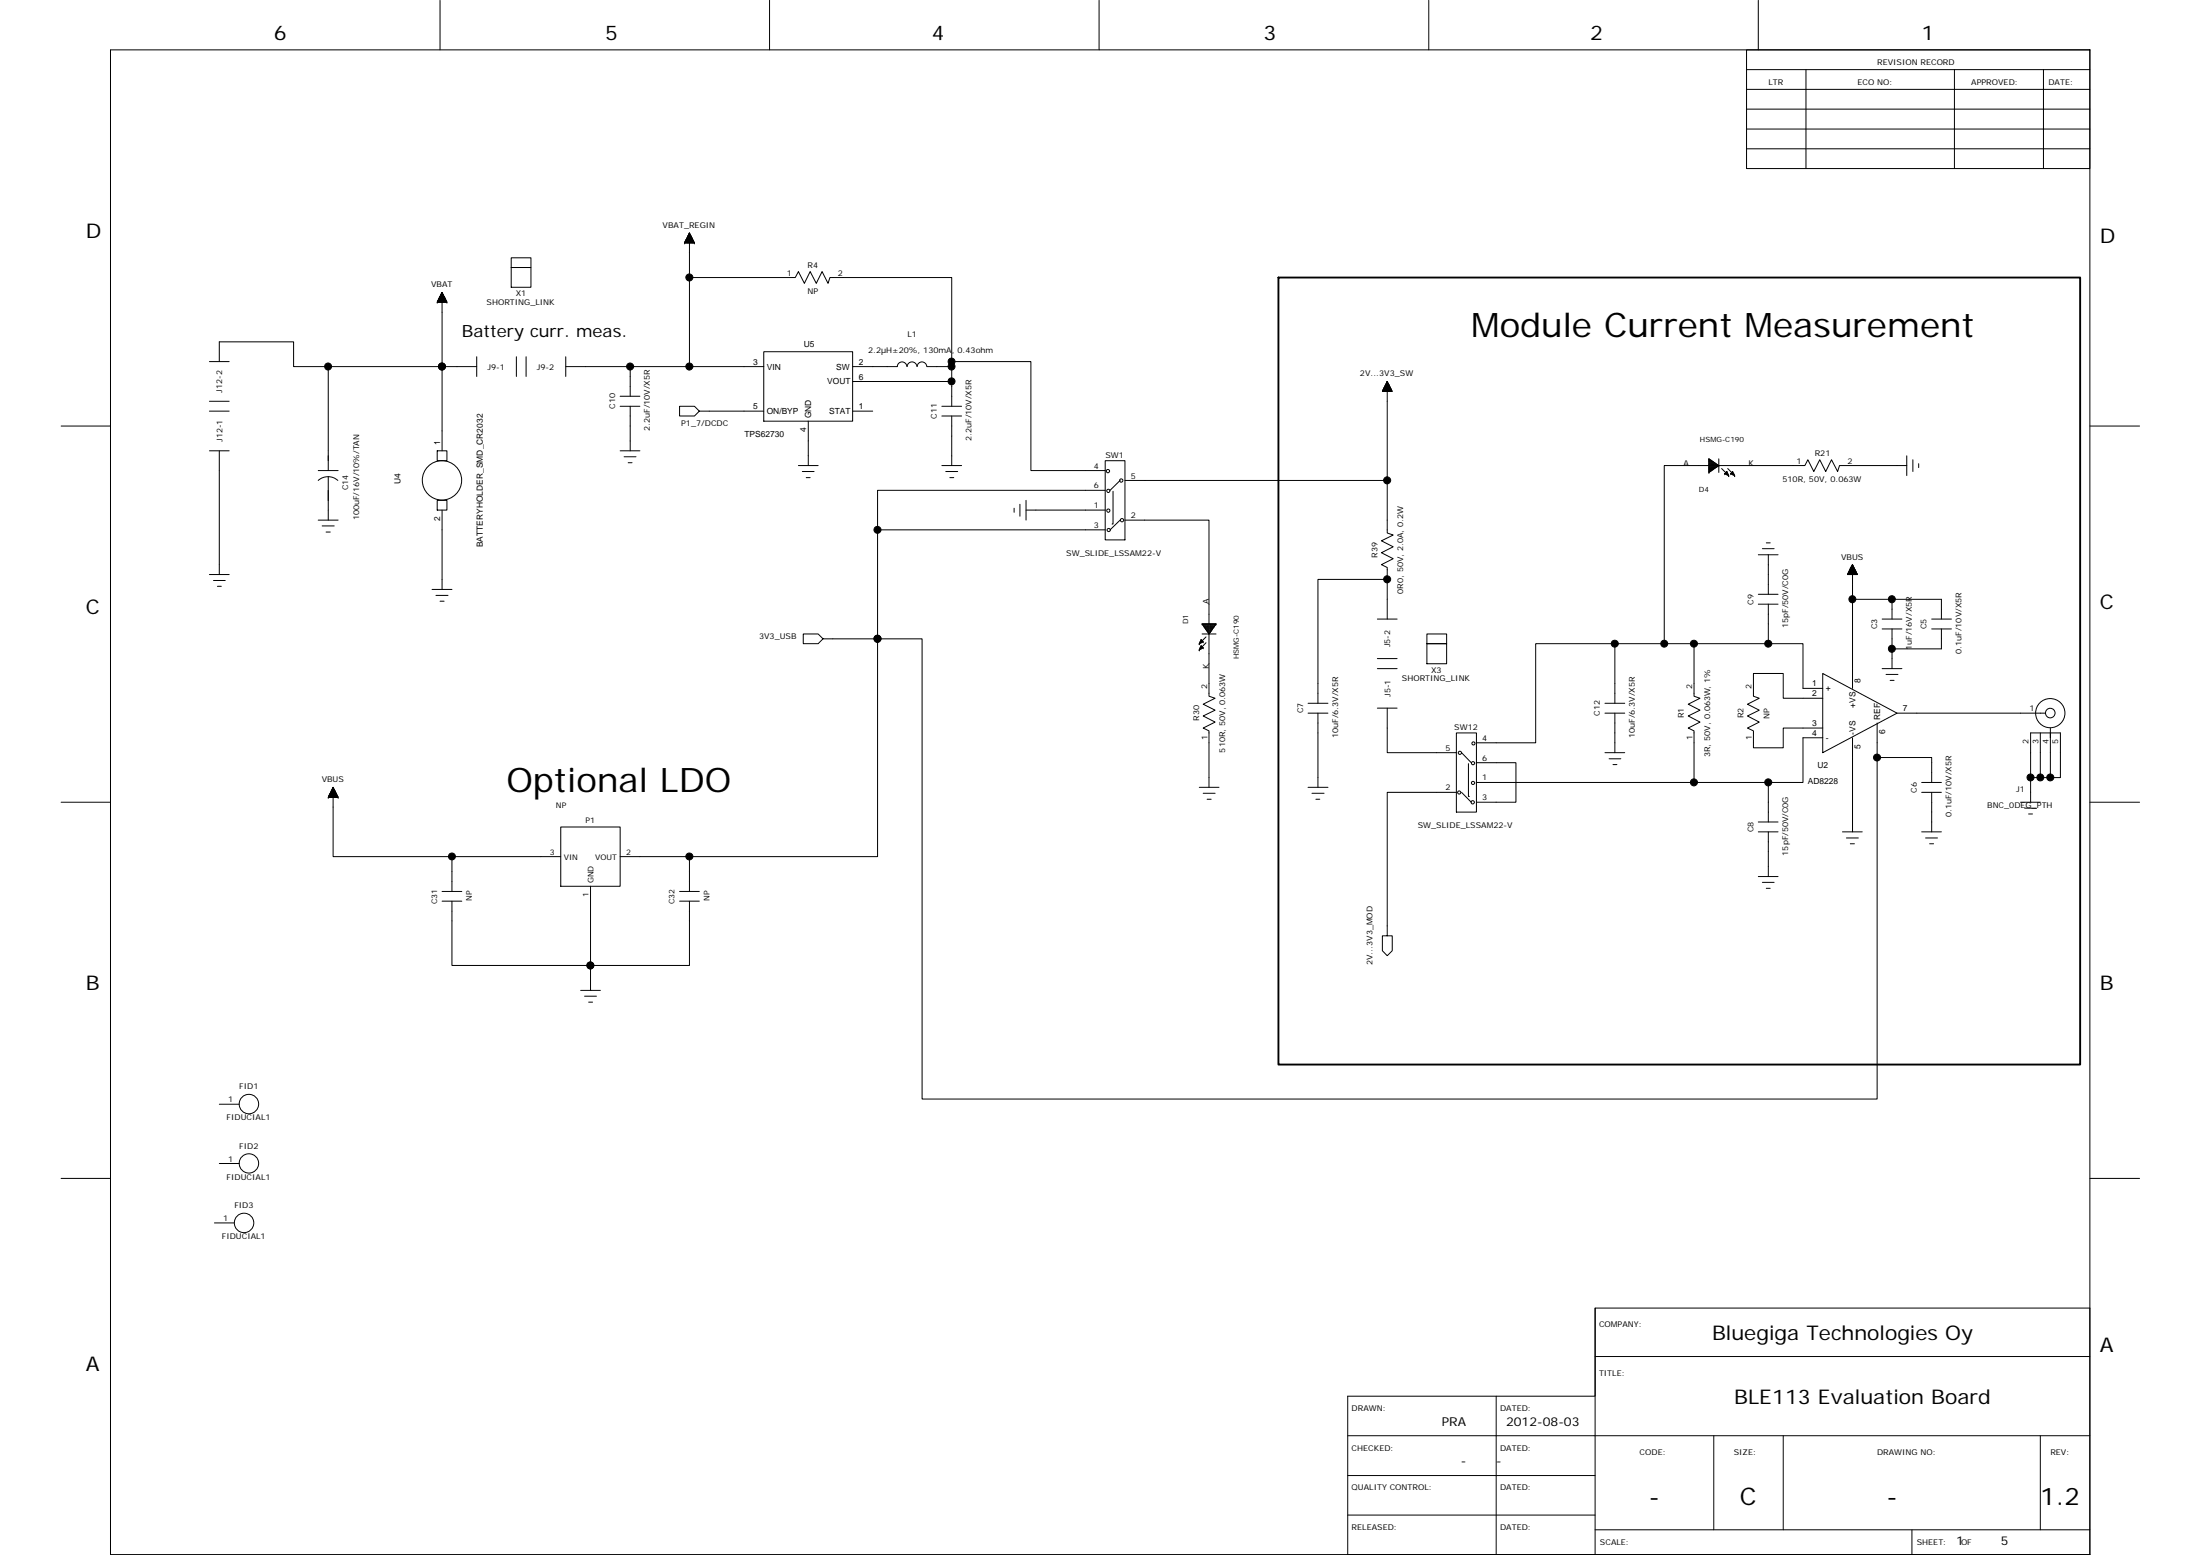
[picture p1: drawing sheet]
<svg xmlns="http://www.w3.org/2000/svg" width="297mm" height="210mm" viewBox="0 0 297 210" stroke-linecap="round" stroke-linejoin="round" font-family="sans-serif">
<g fill="none" stroke="#000" stroke-width=".14">
<path d="M14.9 6.7h267.3v203.1h-267.3zM59.4 0v6.7M103.9 0v6.7M148.4 0v6.7M192.9 0v6.7M235.8 6.7h46.4v16.1h-46.4zM235.8 14.7h46.4M235.8 9.4h46.4M235.8 12.1h46.4M235.8 17.4h46.4M237.4 0v6.7M243.8 9.4v13.4"/>
<path d="M263.9 9.4v13.4M275.9 9.4v13.4M59.5 39.9v.9M59.5 40h.4M59.5 39.9h.4M59.5 39.8v1M59.5 39.8h.3M59.6 39.7v1.1M59.6 39.8h.2M59.6 39.7h.2M59.6 39.6h.1M59.7 39.5v1.3"/>
<path d="M59.7 39.5h.1M59.7 39.5l.6 1.3h-1.3l.7-1.3v10M59.7 39.6h-.1v1.2M59.7 39.6v1.2M59.8 39.7v1.1M59.9 39.8v1M59.9 40v.8M69 36.1h2.7v2.7h-2.7zM69 34.8h2.7v1.3h-2.7zM92.4 32.8h.1M92.5 32.8h1.2M92.5 32.7h1.2"/>
<path d="M92.5 32.5v.3M92.5 32.6h1.1M92.6 32.5h1M92.6 32.3v.5M92.6 32.4h.9v.4M92.6 32.3h.9M92.7 32.2v.6M92.7 32.3h.8v.5M92.7 32.2h.8M92.7 32.2h.7M92.8 32h.6v.8M92.9 31.9v.9"/>
<path d="M92.9 32h.4M92.9 31.9h.4M92.9 31.8v1M92.9 31.8h.4M93 31.7v1.1M93 31.8h.2M93 31.7h.2M93 31.5v1.3M93 31.6h.2M93 31.6h.1M93.1 31.5v1.3M93.1 31.5h.1"/>
<path d="M93.1 31.5l.7 1.3h-1.4l.7-1.3v18M93.1 37.5h14.3l.4-.8 .8 1.5 .8-1.5 .8 1.5 .8-1.5 .8 1.5 .3-.7h16.4v11.3M93.2 31.6v1.2M93.2 31.7v1.1M93.3 31.8v1M93.3 31.9v.9M93.4 32h-.6v.8M93.4 32.1h-.6l-.1 .7M93.4 32.1v.7M93.6 32.4h-1v.4M93.6 32.5v.3M93.6 32.6v.2"/>
<path d="M93.7 32.6h-1.2v.2M93.7 32.7v.1M93.8 32.8h.1M235.8 20.1h46.4M8.3 57.5h6.6M28.3 55.5h2.6M28.3 54.2h2.6M28.3 48.8h2.6M29.6 48.8v-2.7h10v3.4h4.7M59 40.8h.1M59.1 40.8h1.2M59.1 40.7v.1"/>
<path d="M59.1 40.7h1.2M59.1 40.6v.2M59.1 40.6h1.1v.2M59.2 40.6h1M59.2 40.5v.3M59.2 40.5h1v.3M59.2 40.5h1M59.2 40.3v.5M59.2 40.4h.9M59.2 40.3h.9M59.3 40.2v.6M59.3 40.3h.8v.5"/>
<path d="M59.3 40.2h.8M59.3 40.2h.7v.6M59.4 40v.8M59.4 40.1h.6M59.4 40h.6M59.7 49.5h-15.4v14M59.7 49.5h.1M60 40v.8M60 40.1h-.7v.7M60.1 40.4v.4M60.3 40.7v.1M60.3 40.8h.1"/>
<path d="M64.4 49.5h-4.7v11.4M64.4 48.2v2.6M69.7 48.2v2.6M71 48.2v2.6M76.4 49.5h8.7v4M76.4 48.2v2.6M83.7 54.8h2.7M83.7 53.5h2.7M85.1 54.8v6.1M85.1 49.5h18M94.4 55.5l-.6-.7h-2v1.4h2l.6-.7h8.7M103.1 47.5h12v9.4h-12z"/>
<path d="M109.1 56.9v5.9M115.1 49.5h6.1M115.1 55.5h2.7M121.2 49.5a.65 .65 0 0 1 .6-.6 .65 .65 0 0 1 .6 .6M122.5 49.5a.66 .66 0 0 1 .6-.6 .66 .66 0 0 1 .7 .6M123.8 49.5a.65 .65 0 0 1 .7-.6 .65 .65 0 0 1 .6 .6M127.2 54.8h2.6M127.2 56.2h2.6M128.5 51.5h-13.4M128.5 49.5h-3.3M128.5 48.8h10.7v14.7h10M128.5 48.8v6"/>
<path d="M128.5 56.2v6.6M186.7 52.8h1.2M186.7 52.6v.2M186.7 52.7h1.2v.1M186.7 52.6h1.2M186.8 52.5v.3M186.8 52.6h1M186.8 52.5h1M186.8 52.4v.4M186.8 52.4h.9M186.9 52.3v.5M186.9 52.4h.8"/>
<path d="M186.9 52.3h.8M186.9 52.2v.6M187 52.2h.7M187 52.1v.7M187 52.2h.6M187 52.1h.6M187 52v.8M187 52h.6M187.1 52h.5M187.1 51.9v.9M187.1 51.9h.4M187.2 51.8h.3"/>
<path d="M187.2 51.8h.2M187.2 51.5v1.3M187.2 51.6h.1M187.3 51.6v1.2M187.3 51.5v1.3M187.3 51.5h.1M187.3 51.5l.7 1.3h-1.4l.7-1.3v20.4l.8 .3-1.6 .8 1.6 .8-1.6 .8 1.6 .8-1.6 .8 .8 .4v1.6M187.4 51.7h-.2v1.1M187.4 51.7v1.1M187.4 51.8h-.2v1M187.5 51.8v1M187.5 51.9v.9"/>
<path d="M187.6 52v.8M187.6 52.1v.7M187.7 52.3v.5M187.8 52.5v.3M187.8 52.6v.2M282.2 57.5h6.7M28.3 60.9h2.6M28.3 77.6h2.6M28.8 78.4h1.6M29.4 79.1h.5M29.6 60.9v16.7M43 70.2h2.7"/>
<path d="M43 64.9a1.98 1.98 0 0 1 2.6 0M43 63.5h2.7M43.5 71h1.6M44 71.8h.6M44.3 64.3v5.9M58.3 79.6h2.7M59 60.9h1.3v1.3h-1.3zM59 67.5h1.3v1.4h-1.3zM59.7 68.9v10.7M83.7 60.9h2.7M84.3 61.7h1.6M84.8 62.5h.5"/>
<path d="M107.8 62.8h2.7M108.3 63.6h1.6M108.9 64.5h.5M118.5 71.5v14.7h6v62.2h128.9v-46.1M118.5 71.5h30.7M127.2 62.8h2.6M127.7 63.6h1.6M128.2 64.5h.6M136.9 68.6v.6M137.7 68.1v1.6M138.5 68.9h10.7M138.5 67.5v2.7"/>
<path d="M149.2 62.2h2.7v10.7h-2.7zM149.2 66.2h-30.7v5.3M149.5 66.1h.3v.3l-.2 .1-.1-.1zM149.5 68.8h.3v.3l-.2 .1-.1-.1zM149.5 71.4h.4v.1v.2h-.4zM150.3 66.3v4.4h-.1M151.2 64.9l-1.3 1.3M151.2 70.2l-1.3 1.3M151.9 70.2h11.3v23.8l.9 .3-1.6 .8 1.6 .8-1.6 .7 1.6 .9-1.6 .8 .7 .4v7.6M187.3 64.9h-35.4M230.7 63.8h.1M230.7 61.9h.1"/>
<path d="M230.7 63.5h.4M230.7 63.6h.2M230.7 63.4h.6M230.7 63.2h.8M230.7 63.1h1M230.7 63h1.2M230.7 62.7h1.2M230.7 62.6h1M230.7 62.5h.8M230.7 62.3h.6M230.7 62.2h.4M230.7 62.1h.2"/>
<path d="M230.7 61.9v1.9M230.7 61.9l1.4 .9-1.4 1zM230.9 62v1.7M231 62.1v1.5M231.1 62.2v1.3M231.3 62.3v1.1M231.4 62.4v.9M231.5 62.5v.7M231.7 62.6v.5M231.8 62.7v.4M231.9 62.8v.1M232.1 62.8h.1"/>
<path d="M232.1 61.9v1.9M232.4 63.2l.9 .9M232.9 63.9h.1M232.9 63.9h.4v.2M233.1 64.1h.2M233.1 63.6v.5M233.1 63.6h.1M233.1 63.6l.3 .6-.5-.3zM233.2 63.8h-.2v.2M233.3 63.2l.8 .9M233.4 64.2h.1M233.7 63.9h.1"/>
<path d="M233.7 63.9h.4v.2M233.9 64.1h.2M233.9 63.6h.1M233.9 63.6v.5M233.9 63.6l.3 .6-.5-.3zM234 63.8h-.2v.2M234.2 64.2h.1M237.4 74.9h2.7M238 74.1h1.5M238.5 73.3h.5M238.8 74.9v5.3M249.4 77.6h1.4"/>
<path d="M249.5 77.5v.1M249.5 77.5l1.3 .1M249.5 77.4h1.2M249.5 77.4v.2M249.5 77.4h1.2v.2M249.6 77.3h1.1M249.6 77.3v.3M249.6 77.3h1.1v.3M249.6 77.2h1M249.6 77.6v-.4h1v.4M249.7 77.1h.9M249.7 77.6v-.5h.8v.5"/>
<path d="M249.7 77h.8M249.7 77h.8v.6M249.8 76.8v.8M249.8 76.9h.6v.7M249.8 76.8h.6M249.8 76.7v.9M249.8 76.8h.6v.8M249.9 76.7h.4M249.9 76.6v1M249.9 76.6h.4v1M249.9 76.6h.4M250 76.5v1.1"/>
<path d="M250 76.5h.3v1.1M250 76.5h.2M250 76.4v1.2M250 76.4h.2v1.2M250 76.4h.2M250.1 76.3v1.3M250.1 76.3h.1v1.3M250.1 76.3h.1M250.1 76.2v1.4M250.1 76.2h.1M250.1 76.2l.7 1.4h-1.4l.7-1.4v16.7M250.5 76.9h-.7l-.1 .7"/>
<path d="M257.4 61.5v2.7M257.4 62.8h-9l-.3 .8-.8-1.5-.8 1.5-.8-1.5-.8 1.5-.8-1.5-.4 .7h-19v24.1M258.3 62.1v1.5M259.1 62.6v.5M58.9 80.4h1.6M59.4 81.2h.6M111.1 86.2l-.6-.6h-2v1.3h2l.6-.7h7.4v29.4h-25.4v4.7M161.9 86.9h.1M161.9 87.7h.1M162 86.6v.2M162 86.6h.5M162 87.4v.2"/>
<path d="M162 87.4h.5M162.1 86.5h.2v.2M162.1 87.3h.2v.2M162.2 86.4v.4h-.2M162.2 86.4h.1M162.2 86.4l.3 .2-.6 .3zM162.2 87.2v.4h-.2M162.2 87.2h.1M162.2 87.2l.3 .2-.6 .3zM162.3 85.6h1.9M162.3 84.2h1.9l-1 1.4zM162.3 84.2h.1"/>
<path d="M162.3 84.2h1.9M162.4 84.3h1.7M162.5 86.6h.1M162.5 87.4h.1M162.5 84.2v.3M162.5 84.5h1.5M162.6 84.2v.4h1.3M162.7 84.8h1.1M162.7 84.2v.6M162.8 84.9h.9M162.8 86l-.8 .8M162.8 86.8l-.8 .8"/>
<path d="M162.8 84.2v.8M162.9 85h.7M163 85.2h.6M163 84.2v1M163.1 85.3h.3M163.1 84.2v1.2M163.1 85.4h.2M163.4 84.2v1.2M163.5 84.2v1M163.7 84.2v.8M163.8 84.2v.6M163.9 84.2v.4"/>
<path d="M164.1 84.2v.2M164.2 84.2h.1M176.6 96.3h2.7M176.6 94.9h2.7M177.9 96.3v10M186 90.3h2.6M186 95.6h2.6M186 83.6h2.6M186 88.9h2.6M187.3 95.6v6h9.3M187.3 83.6v-5.4h-9.4v16.7M192.7 86.9h2.6v2.7h-2.6z"/>
<path d="M192.7 85.6h2.6v1.3h-2.6zM196.6 98.9h2.7v10.7h-2.7zM216.7 96.3h2.7M216.7 94.9h2.7M218 86.9h-10.7v13.4h-8M218 96.3v5.3M224.7 86.9h4M224.7 86.9h-6.7v8M237.4 81.6h2.7M237.4 80.2h2.7M238.8 86.9h-10.1v7.1l.8 .3-1.6 .8 1.6 .8-1.6 .7 1.6 .9-1.6 .8 .8 .4v6.9h10.1M238.8 86.9h4.6v6h2.7"/>
<path d="M238.8 81.6v5.3M246.1 90.9l10 5.4-10 5.3zM246.1 94.3h-5.3v-3.4h-4.1v3.1l.8 .3-1.6 .8 1.6 .8-1.6 .7 1.6 .9-1.6 .8 .8 .4v2.2h4.1v-2.6h5.3M246.1 99.6h-2.7v6h-4.6M250.1 99.6v12.7M250.1 80.9h12v2.7M253.4 97.6v4.7M254.1 90.3h2.7M254.1 84.9h2.7M254.1 83.6h2.7M254.7 91h1.6M255.2 91.8h.5"/>
<path d="M255.5 80.9v2.7M255.5 84.9v5.4M255.5 80.9h.1M256.1 96.3h20.1M260.8 84.9h2.7M260.8 83.6h2.7M262.1 84.9v2.7h-6.6M275.5 98.9v6.1M276.8 98.3v6.7M8.3 108.3h6.6M44.3 107.6h.1M44.3 107.6h1.3"/>
<path d="M44.4 107.5v.1M44.4 107.5h1.2v.1M44.4 107.5h1.1M44.4 107.4v.2M44.4 107.4h1.1v.2M44.4 107.4h1.1M44.5 107.3v.3M44.5 107.3h1v.3M44.5 107.3h1M44.5 107.2h.9v.4M44.6 107.1v.5M44.6 107.1h.8"/>
<path d="M44.6 107.1h.8v.5M44.6 107v.6M44.6 107h.7M44.7 107h.6M44.7 106.8v.8M44.7 106.9h.6M44.7 106.8h.6M44.7 106.8h.5M44.7 106.7v.9M44.8 106.7h.4M44.8 106.7h.4v.9M44.8 106.6v1"/>
<path d="M44.8 106.6h.3M44.8 106.6h.3v1M44.8 106.5v1.1M44.9 106.5h.2M44.9 106.5h.1M44.9 106.4v1.2M44.9 106.4h.1M45 106.4h.1M45 106.3v1.3M45 106.3h.1M45 106.3l.7 1.3h-1.4l.7-1.3v9.3h16M45 106.4v1.2"/>
<path d="M45.2 106.8v.8M45.3 106.9v.7M45.3 107v.6M45.4 107.2h-.9v.4M45.7 107.6h.1M61 115.6h14.7M61 115.6v4.7M75.7 111.6h8v8h-8zM79.7 119.6v14.1M93.1 115.6h-9.4M161.9 106.3h2.7M162.5 107.1h1.6"/>
<path d="M163 107.9h.5M176.6 106.3h2.7M177.1 107.1h1.7M177.7 107.9h.5M196.6 107h-9.3v19.3h-.7v2l.7 .7 .7-.7v-2h-.7M196.9 101.5h.4v.1v.2h-.4zM197.3 101.6l1.3 1.4M197.3 107l1.3 1.3M198.3 103.1v4.4h.1M198.7 105.5h.3l.1 .2-.1 .1h-.3zM198.7 102.9h.3l.1 .1-.1 .2h-.3zM199.3 103h5.4v5.3h-5.4"/>
<path d="M216.7 101.6h2.7M217.3 102.4h1.5M217.8 103.2h.5M228.7 105.6h-29.4M237.4 118.3h2.7M237.4 112.3h2.7M237.4 111h2.7M238 119.1h1.5M238.5 119.9h.5M238.8 105.6v5.4M238.8 112.3v6M248.8 112.3h2.6"/>
<path d="M249.3 113.1h1.6M249.8 113.9h.6M253.4 102.3h7.4v3.3M259.5 112.3h2.6M259.5 107h2.6M259.5 105.6h2.6M260 113.1h1.6M260.5 113.9h.6M260.8 107v5.3M272.8 108.3h2.7M273.4 109.1h1.6M273.9 109.9h.5"/>
<path d="M274.2 105h1.3M275.5 105h2.7v-6.1h-4v9.4M282.2 108.3h6.7M59.7 121.6h2.7M59.7 120.3h2.7M61 121.6v8.7h18.7M78.4 133.7h2.7M78.9 134.5h1.6M79.5 135.3h.5M79.7 130.3h.1M91.8 121.6h2.6M91.8 120.3h2.6"/>
<path d="M93.1 121.6v8.7h-13.4M8.3 159.1h6.6M29.6 149.1h2.7M29.6 157.1h2.7M282.2 159.1h6.7M29 165.1h2.6M215.4 176.6v33.2M282.2 176.6h-66.8v11.9h-33.4v21.3M182 193.8h100.2M182 199.2h33.4M202 188.5v21.3M215.4 183.1h66.8"/>
<path d="M231.4 193.8v12.7M240.8 193.8v12.7M275.5 193.8v12.7M182 204.5h33.4M215.4 206.5h66.8M258.1 206.5v3.3"/>
<circle cx="59.7" cy="64.8" r="2.66"/>
<circle cx="149.6" cy="63.6" r=".22"/>
<circle cx="151.4" cy="64.9" r=".22"/>
<circle cx="151.5" cy="70.2" r=".22"/>
<circle cx="276.8" cy="96.3" r=".65"/>
<circle cx="276.8" cy="96.3" r="1.98"/>
<circle cx="197" cy="107" r=".21"/>
<circle cx="198.8" cy="108.3" r=".22"/>
<circle cx="198.9" cy="100.4" r=".21"/>
<circle cx="33.6" cy="149" r="1.31"/>
<circle cx="33.6" cy="157" r="1.31"/>
<circle cx="33" cy="165.1" r="1.31"/>
</g>
<path d="M172.6 37.5h108.3v106.2h-108.3z" fill="none" stroke="#000" stroke-width=".25"/>
<g fill="#000" stroke="#000" stroke-width=".14">
<circle cx="93.1" cy="37.5" r=".48"/>
<circle cx="44.3" cy="49.5" r=".47"/>
<circle cx="59.7" cy="49.5" r=".48"/>
<circle cx="85.1" cy="49.5" r=".48"/>
<circle cx="93.1" cy="49.5" r=".48"/>
<circle cx="128.5" cy="49.5" r=".47"/>
<circle cx="128.5" cy="48.8" r=".47"/>
<circle cx="128.5" cy="51.5" r=".47"/>
<circle cx="118.5" cy="71.5" r=".47"/>
<circle cx="187.3" cy="78.2" r=".48"/>
<circle cx="187.3" cy="64.8" r=".48"/>
<circle cx="118.5" cy="86.2" r=".48"/>
<circle cx="218" cy="86.9" r=".47"/>
<circle cx="224.7" cy="86.9" r=".47"/>
<circle cx="228.7" cy="86.9" r=".47"/>
<circle cx="238.7" cy="86.9" r=".47"/>
<circle cx="250.1" cy="80.9" r=".47"/>
<circle cx="255.4" cy="87.6" r=".47"/>
<circle cx="255.4" cy="80.9" r=".47"/>
<circle cx="61" cy="115.6" r=".47"/>
<circle cx="93.1" cy="115.6" r=".47"/>
<circle cx="228.7" cy="105.6" r=".48"/>
<circle cx="238.7" cy="105.6" r=".48"/>
<circle cx="253.4" cy="102.3" r=".47"/>
<circle cx="274.2" cy="104.9" r=".47"/>
<circle cx="275.5" cy="104.9" r=".47"/>
<circle cx="276.8" cy="104.9" r=".47"/>
<circle cx="79.7" cy="130.3" r=".47"/>
</g>
<g font-size="4.6">
<text x="198.6" y="45.5">Module Current Measurement</text>
<text x="68.4" y="107">Optional LDO</text>
</g>
<g font-size="3.3">
<text x="222.6" y="203.1">-</text>
<text x="234.9" y="203.1">C</text>
<text x="254.7" y="203.1">-</text>
<text x="275.5" y="203.1">1.2</text>
</g>
<g font-size="2.7">
<text x="37" y="5.4">6</text>
<text x="81.7" y="5.4">5</text>
<text x="125.8" y="5.4">4</text>
<text x="170.6" y="5.4">3</text>
<text x="214.7" y="5.4">2</text>
<text x="259.5" y="5.4">1</text>
<text x="11.6" y="32.1">D</text>
<text x="283.5" y="32.8">D</text>
<text x="11.6" y="82.9">C</text>
<text x="283.5" y="82.2">C</text>
<text x="11.6" y="133.7">B</text>
<text x="283.5" y="133.7">B</text>
<text x="11.6" y="185.1">A</text>
<text x="231.2" y="180.8">Bluegiga Technologies Oy</text>
<text x="283.5" y="182.5">A</text>
<text x="234.1" y="189.5">BLE113 Evaluation Board</text>
</g>
<text font-size="2.3" x="62.4" y="45.5">Battery curr. meas.</text>
<g font-size="1.7">
<text x="194.7" y="192.4">PRA</text>
<text x="197.2" y="197.8">-</text>
<text x="203.3" y="192.4">2012-08-03</text>
</g>
<g font-size="1.6">
<text x="202" y="197.8">-</text>
<text x="264.1" y="208.5">1</text>
<text x="270.1" y="208.5">5</text>
</g>
<g font-size="1.1">
<text x="238.8" y="11.4">LTR</text>
<text x="250.8" y="11.4">ECO NO:</text>
<text x="253.4" y="8.7">REVISION RECORD</text>
<text x="266.1" y="11.4">APPROVED:</text>
<text x="276.6" y="11.4">DATE:</text>
<text x="89.5" y="30.8">VBAT_REGIN</text>
<text x="58.2" y="38.8">VBAT</text>
<text x="65.7" y="41.1">SHORTING_LINK</text>
<text x="69.6" y="40">X1</text>
<text x="106.2" y="37.2">1</text>
<text x="109" y="36.1">R4</text>
<text x="109" y="39.6">NP</text>
<text x="113.1" y="37.2">2</text>
<text x="108.5" y="46.8">U5</text>
<text x="117.2" y="47.7">2.2µH±20%, 130mA, 0.43ohm</text>
<text x="122.5" y="45.5">L1</text>
<text x="30" y="53" transform="rotate(-90 30 53)">J12-2</text>
<text x="65.8" y="50">J9-1</text>
<text x="72.5" y="49.9">J9-2</text>
<text x="101.7" y="49.2">3</text>
<text x="103.5" y="49.9">VIN</text>
<text x="111.7" y="51.9">VOUT</text>
<text x="112.9" y="49.9">SW</text>
<text x="115.9" y="49.2">2</text>
<text x="115.9" y="51.2">6</text>
<text x="183.6" y="50.8">2V...3V3_SW</text>
<text x="30.1" y="59.7" transform="rotate(-90 30.1 59.7)">J12-1</text>
<text x="83.1" y="55.2" transform="rotate(-90 83.1 55.2)">C10</text>
<text x="87.8" y="58.2" transform="rotate(-90 87.8 58.2)">2.2uF/10V/X5R</text>
<text x="92" y="57.5">P1_7/DCDC</text>
<text x="100.5" y="59">TPS62730</text>
<text x="101.7" y="55.2">5</text>
<text x="103.5" y="55.9">ON/BYP</text>
<text x="108.9" y="58.3" transform="rotate(-90 108.9 58.3)">4</text>
<text x="109.5" y="56.5" transform="rotate(-90 109.5 56.5)">GND</text>
<text x="111.9" y="55.9">STAT</text>
<text x="115.9" y="55.2">1</text>
<text x="126.5" y="56.6" transform="rotate(-90 126.5 56.6)">C11</text>
<text x="131.2" y="59.5" transform="rotate(-90 131.2 59.5)">2.2uF/10V/X5R</text>
<text x="54.1" y="65.3" transform="rotate(-90 54.1 65.3)">U4</text>
<text x="59.4" y="60" transform="rotate(-90 59.4 60)">1</text>
<text x="147.7" y="65.9">6</text>
<text x="147.7" y="63.2">4</text>
<text x="149.3" y="61.8">SW1</text>
<text x="152.7" y="64.6">5</text>
<text x="227.3" y="62.8">A</text>
<text x="236.1" y="62.8">K</text>
<text x="240.7" y="65">510R, 50V, 0.063W</text>
<text x="242.5" y="62.6">1</text>
<text x="245" y="61.5">R21</text>
<text x="249.4" y="62.6">2</text>
<text x="47" y="66.2" transform="rotate(-90 47 66.2)">C14</text>
<text x="48.5" y="70.2" transform="rotate(-90 48.5 70.2)">100uF/16V/10%/TAN</text>
<text x="59.4" y="70.3" transform="rotate(-90 59.4 70.3)">2</text>
<text x="147.7" y="68.6">1</text>
<text x="147.7" y="71.3">3</text>
<text x="152.7" y="69.9">2</text>
<text x="65.2" y="73.9" transform="rotate(-90 65.2 73.9)">BATTERYHOLDER_SMD_CR2032</text>
<text x="144" y="75.1">SW_SLIDE_LSSAM22-V</text>
<text x="186" y="75.3" transform="rotate(-90 186 75.3)">R39</text>
<text x="248.6" y="75.5">VBUS</text>
<text x="163.2" y="81.6" transform="rotate(-90 163.2 81.6)">A</text>
<text x="189.5" y="80.2" transform="rotate(-90 189.5 80.2)">0R0, 50V, 2.0A, 0.2W</text>
<text x="236.7" y="81.6" transform="rotate(-90 236.7 81.6)">C9</text>
<text x="102.5" y="86.2">3V3_USB</text>
<text x="187.7" y="87.4" transform="rotate(-90 187.7 87.4)">J5-2</text>
<text x="241.4" y="84.8" transform="rotate(-90 241.4 84.8)">15pF/50V/C0G</text>
<text x="253.4" y="84.9" transform="rotate(-90 253.4 84.9)">C3</text>
<text x="258.1" y="87.7" transform="rotate(-90 258.1 87.7)">1uF/16V/X5R</text>
<text x="260.1" y="84.9" transform="rotate(-90 260.1 84.9)">C5</text>
<text x="264.8" y="88.2" transform="rotate(-90 264.8 88.2)">0.1uF/10V/X5R</text>
<text x="163" y="92.9" transform="rotate(-90 163 92.9)">2</text>
<text x="163.2" y="90.3" transform="rotate(-90 163.2 90.3)">K</text>
<text x="187.7" y="94.1" transform="rotate(-90 187.7 94.1)">J5-1</text>
<text x="189.3" y="91.9">SHORTING_LINK</text>
<text x="193.2" y="90.8">X3</text>
<text x="228.5" y="92.9" transform="rotate(-90 228.5 92.9)">2</text>
<text x="236.5" y="92.9" transform="rotate(-90 236.5 92.9)">2</text>
<text x="244.7" y="94">2</text>
<text x="244.7" y="92.7">1</text>
<text x="246.5" y="93.3">+</text>
<text x="250.5" y="95.5" transform="rotate(-90 250.5 95.5)">+VS</text>
<text x="251.2" y="92.1" transform="rotate(-90 251.2 92.1)">8</text>
<text x="256.9" y="96">7</text>
<text x="274" y="96">1</text>
<text x="161.9" y="97.3" transform="rotate(-90 161.9 97.3)">R30</text>
<text x="163" y="99.8" transform="rotate(-90 163 99.8)">1</text>
<text x="165.4" y="101.6" transform="rotate(-90 165.4 101.6)">510R, 50V, 0.063W</text>
<text x="175.9" y="96.3" transform="rotate(-90 175.9 96.3)">C7</text>
<text x="180.7" y="99.6" transform="rotate(-90 180.7 99.6)">10uF/6.3V/X5R</text>
<text x="195.2" y="101.3">5</text>
<text x="196.4" y="98.5">SW12</text>
<text x="200.1" y="100">4</text>
<text x="216" y="96.6" transform="rotate(-90 216 96.6)">C12</text>
<text x="220.7" y="99.6" transform="rotate(-90 220.7 99.6)">10uF/6.3V/X5R</text>
<text x="227.4" y="97" transform="rotate(-90 227.4 97)">R1</text>
<text x="228.5" y="99.8" transform="rotate(-90 228.5 99.8)">1</text>
<text x="235.4" y="97" transform="rotate(-90 235.4 97)">R2</text>
<text x="236.5" y="99.8" transform="rotate(-90 236.5 99.8)">1</text>
<text x="238.9" y="97" transform="rotate(-90 238.9 97)">NP</text>
<text x="244.7" y="99.3">4</text>
<text x="244.7" y="98">3</text>
<text x="246.5" y="100">-</text>
<text x="250.5" y="99.2" transform="rotate(-90 250.5 99.2)">-VS</text>
<text x="251.2" y="101" transform="rotate(-90 251.2 101)">5</text>
<text x="253.8" y="97.2" transform="rotate(-90 253.8 97.2)">REF</text>
<text x="254.5" y="99" transform="rotate(-90 254.5 99)">6</text>
<text x="273.9" y="100.4" transform="rotate(-90 273.9 100.4)">2</text>
<text x="275.2" y="100.4" transform="rotate(-90 275.2 100.4)">3</text>
<text x="276.6" y="100.4" transform="rotate(-90 276.6 100.4)">4</text>
<text x="277.9" y="100.4" transform="rotate(-90 277.9 100.4)">5</text>
<text x="43.4" y="105.6">VBUS</text>
<text x="195.2" y="106.7">2</text>
<text x="200.1" y="105.3">1</text>
<text x="200.1" y="102.7">6</text>
<text x="230.9" y="102.2" transform="rotate(-90 230.9 102.2)">3R, 50V, 0.063W, 1%</text>
<text x="244.1" y="105.8">AD8228</text>
<text x="245.4" y="103.6">U2</text>
<text x="258.8" y="107" transform="rotate(-90 258.8 107)">C6</text>
<text x="272.2" y="107">J1</text>
<text x="191.4" y="111.8">SW_SLIDE_LSSAM22-V</text>
<text x="200.1" y="108">3</text>
<text x="236.7" y="112.4" transform="rotate(-90 236.7 112.4)">C8</text>
<text x="263.5" y="110.3" transform="rotate(-90 263.5 110.3)">0.1uF/10V/X5R</text>
<text x="268.3" y="109.1">BNC_0DEG_PTH</text>
<text x="241.4" y="115.5" transform="rotate(-90 241.4 115.5)">15pF/50V/C0G</text>
<text x="185.3" y="130.3" transform="rotate(-90 185.3 130.3)">2V...3V3_MOD</text>
<text x="30.8" y="148.8">1</text>
<text x="32.3" y="147">FID1</text>
<text x="30.6" y="151.2">FIDUCIAL1</text>
<text x="32.3" y="155">FID2</text>
<text x="30.6" y="159.3">FIDUCIAL1</text>
<text x="30.8" y="156.8">1</text>
<text x="29.9" y="167.3">FIDUCIAL1</text>
<text x="30.1" y="164.8">1</text>
<text x="31.6" y="163.1">FID3</text>
<text x="215.9" y="179.1">COMPANY:</text>
<text x="215.9" y="185.8">TITLE:</text>
<text x="182.5" y="190.5">DRAWN:</text>
<text x="202.5" y="190.5">DATED:</text>
<text x="182.5" y="195.8">CHECKED:</text>
<text x="202.5" y="195.8">DATED:</text>
<text x="221.4" y="196.5">CODE:</text>
<text x="234.1" y="196.5">SIZE:</text>
<text x="253.4" y="196.5">DRAWING NO:</text>
<text x="276.8" y="196.5">REV:</text>
<text x="182.5" y="201.1">QUALITY CONTROL:</text>
<text x="202.5" y="201.1">DATED:</text>
<text x="182.5" y="206.5">RELEASED:</text>
<text x="202.5" y="206.5">DATED:</text>
<text x="216" y="208.5">SCALE:</text>
<text x="258.8" y="208.5">SHEET:</text>
<text x="264.8" y="208.5">OF</text>
</g>
<g font-size="1">
<text x="229.5" y="59.6">HSMG-C190</text>
<text x="229.4" y="66.4">D4</text>
<text x="160.4" y="84.3" transform="rotate(-90 160.4 84.3)">D1</text>
<text x="167.3" y="89" transform="rotate(-90 167.3 89)">HSMG-C190</text>
<text x="75.1" y="109.1">NP</text>
<text x="79.1" y="111.1">P1</text>
<text x="74.2" y="115.4">3</text>
<text x="76.1" y="116">VIN</text>
<text x="80.1" y="119.3" transform="rotate(-90 80.1 119.3)">GND</text>
<text x="80.3" y="116">VOUT</text>
<text x="84.6" y="115.4">2</text>
<text x="59" y="122" transform="rotate(-90 59 122)">C31</text>
<text x="63.7" y="121.6" transform="rotate(-90 63.7 121.6)">NP</text>
<text x="79.5" y="121.1" transform="rotate(-90 79.5 121.1)">1</text>
<text x="91.1" y="122" transform="rotate(-90 91.1 122)">C32</text>
<text x="95.8" y="121.6" transform="rotate(-90 95.8 121.6)">NP</text>
</g>
</svg>
